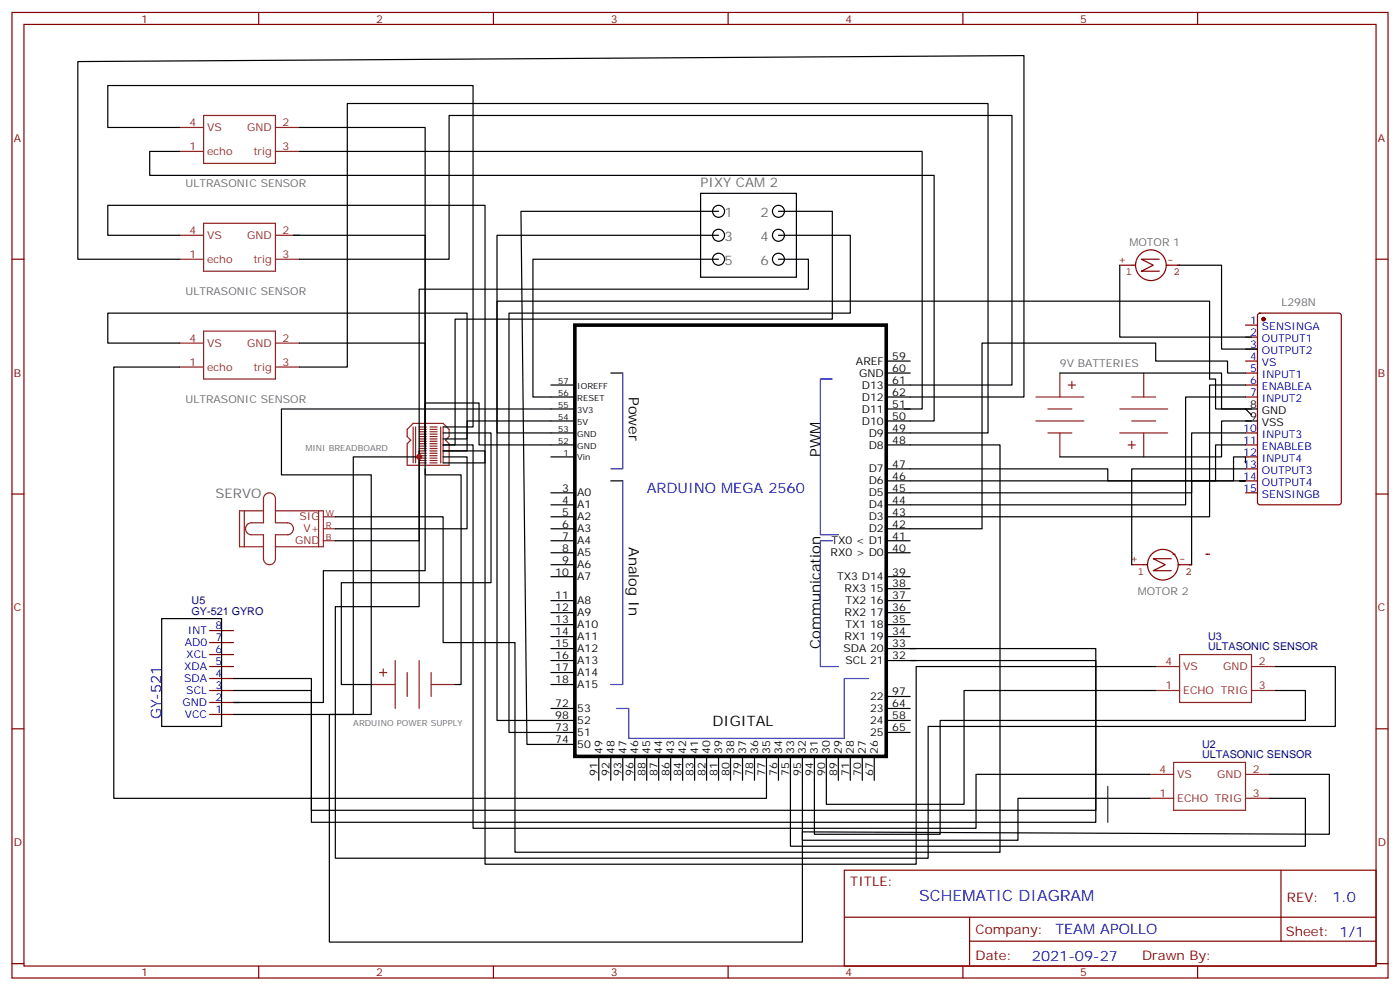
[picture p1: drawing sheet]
<svg xmlns="http://www.w3.org/2000/svg" width="412mm" height="292mm" viewBox="0 0 412 292" stroke-linecap="round" stroke-linejoin="round" font-family="sans-serif">
<g fill="none" stroke="#870000" stroke-width=".35">
<path d="M3.5 3.7h405.4v284.3h-405.4zM7.1 7.2h398.2v277.3h-398.2zM76.2 3.7v3.5M145.3 3.7v3.5M214.5 3.7v3.5M283.6 3.7v3.5M352.8 3.7v3.5M3.5 76.3h3.6M405.3 76.3h3.6M366.9 95.7h3.5M366.9 99.3h3.5M370.7 92.4l.4-.2h23.3l.7 .4v55.4l-.5 .6-23.5 .1-.6-.5-.1-55.3z"/>
<path d="M366.9 102.8h3.5M366.9 106.3h3.5M366.9 109.9h3.5M366.9 113.4h3.5M366.9 116.9h3.5M366.9 127.5h3.5M366.9 131h3.5M366.9 134.5h3.5M366.9 138.1h3.5M3.5 145.5h3.6M366.9 141.6h3.5M366.9 145.1h3.5"/>
<path d="M405.3 145.5h3.6M61.7 199.8h7.1M61.7 196.3h7.1M61.7 192.8h7.1M61.7 189.2h7.1M61.7 185.7h7.1M3.5 214.6h3.6M61.7 210.4h7.1M61.7 206.9h7.1M61.7 203.3h7.1M405.3 214.6h3.6M248.7 256.3h156.6v28.2h-156.6z"/>
<path d="M377.3 256.3v20.9M248.7 270.1h156.5M285.6 277.2h119.6M285.6 270.1v14.1M3.5 283.8h3.6M76.2 284.5v3.5M145.3 284.5v3.5M214.5 284.5v3.5M283.6 284.5v3.5M352.8 284.5v3.5M405.3 283.8h3.6"/>
</g>
<g fill="none" stroke="#000" stroke-width=".35">
<path d="M52.9 37.5h-21.2v-12.3h107.6v100.5h-8.8M88.2 37.5h37v93.5v-61.7h-38.8M52.9 44.6h-8.8v7h231.1v72.4h-14.1M88.2 44.6h183.4v75.8h-5.3M206.4 56.9h28.2v24.7h-28.2zM52.9 69.3h-21.2v-8.8h111.2v75.8h-12.4M52.9 76.3h-30v-58.2l278.7-1.7v100.5h-40.5M88.2 76.3h44.1v-42.3h165.8v79.4h-37M211.7 76.3h-54.7v40.6h12.3M211.7 62.2h-58.2l1.7 157h14.1M211.7 69.3h-65.3v142.9h22.9M229.3 76.3h8.8v8.9h-114.6v74h-24.7"/>
<path d="M229.3 69.3h21.2v22.9h-100.6v123.5h19.4M229.3 62.2h15.9v31.8h-111.1v37h-3.6h8.8v112.9h148.2v-15.9h51.2M329.8 78.1v21.2h38.9M347.5 78.1h12.3v24.7h10.6M52.9 101h-21.2v-8.8h105.9v37.1h-7.1M52.9 108.1h-19.4v127h192.3v-12.4M88.2 101h37v31.8M88.2 108.1h14.1v-77.6h188.7v97h-29.9M162.3 113.4h7M179.9 109.9h3.5M261.1 109.9h7M261.1 106.3h7"/>
<path d="M312.2 109.9h47.6v10.5h8.9M366.9 109.9h-5.3v-3.6h-21.2v-5.3h-51.1v54.7h-28.2M366.9 116.9h-17.7v31.8h-88.1M366.9 113.4h-10.6v38.8h-95.2M123.5 132.8v45.8h-24.7v74.1h174.6v-38.8h119.9v-17.6h-17.6M123.5 134.5h-19.4v75.9h-7.1v67h139.4v-32.4l155.2 .7v-17.7h-17.7M125.2 138.1v30h-30v38.8h-26.4h1.8M130.5 134.5h7.1v21.2h-38.8M130.5 127.5h14.1v44.1h-44.1v30h8.9M162.3 134.5h7M169.3 124h-31.7v8.8h-7.1h12.4v121.7h127v-58.2h70.5M169.3 131h-28.2v-12.3h-15.9v21.1h10.6v61.8h-1.7"/>
<path d="M169.3 120.4h-86.4v19.4h26.5v70.6h-40.6M261.1 131h33.5v120h-142.9v-61.8h-21.2v-37h-31.7M261.1 120.4h7M366.9 138.1h-33.5v28.2M366.9 127.5h-15.9v17.6h-89.9M366.9 136.3v-1.8h-3.5v7.1h-37.1v-3.5h-65.2M366.9 131h-8.8v10.6h-97M366.9 120.4h3.5M366.9 124h3.5M368.7 124h-8.9v10.5h-47.6M368.7 122.2l-1.8-1.8h-8.8v-8.8h-1.8v-22.9h-209.9v38.8h22.9M162.3 145.1h7"/>
<path d="M162.3 148.7h7M162.3 152.2h7M162.3 155.7h7M162.3 159.2h7M179.9 141.6h3.5M261.1 159.2h7M365.1 141.6h1.8h-15.9v24.7M162.3 162.8h7M162.3 169.8h7M162.3 176.9h7M162.3 166.3h7M261.1 162.8h7"/>
<path d="M261.1 169.8h7M261.1 173.4h7M261.1 176.9h7M47.6 182.2h17.7v31.7h-17.7zM162.3 180.4h7M162.3 183.9h7M162.3 187.5h7M162.3 191h7M162.3 194.5h7M162.3 198h7M261.1 180.4h7M261.1 183.9h7"/>
<path d="M261.1 187.5h7M261.1 191h7M261.1 194.5h7M269.9 194.5h-1.8h54.7v47.6h-231.1v-38.8h-22.9M269.9 191h-1.8h54.7v47.6h-231.1v-38.8h-22.9M162.3 208.6h7M162.3 201.6h7M261.1 212.2h7M261.1 205.1h7M261.1 215.7h7M261.1 208.6h7M340.4 203.3h-56.4v33.6h-40.6v-14.2"/>
<path d="M375.7 203.3h8.8v8.9h-107.6v33.5h-37v-23M176.4 222.7v7.1M179.9 222.7v7.1M183.4 222.7v7.1M187 222.7v7.1M190.5 222.7v7.1M194 222.7v7.1M197.6 222.7v7.1M201.1 222.7v7.1M204.6 222.7v7.1M208.1 222.7v7.1M211.7 222.7v7.1"/>
<path d="M215.2 222.7v7.1M218.7 222.7v7.1M222.2 222.7v7.1M229.3 222.7v7.1M232.8 222.7v26.5h151.7v-14.1h-10.6M236.4 222.7v24.7h63.5v-12.3h38.8M246.9 222.7v7.1M250.5 222.7v7.1M254 222.7v7.1M257.5 222.7v7.1"/>
<circle cx="211.7" cy="69.3" r="1.76"/>
<circle cx="211.7" cy="62.2" r="1.76"/>
<circle cx="211.7" cy="76.3" r="1.76"/>
<circle cx="229.3" cy="76.3" r="1.76"/>
<circle cx="229.3" cy="69.3" r="1.76"/>
<circle cx="229.3" cy="62.2" r="1.76"/>
</g>
<path d="M329.8 78.1h4.7M339 73.6a4.5 4.5 0 0 0-4 6.5 4.5 4.5 0 0 0 7.6 .8 4.5 4.5 0 0 0-2.6-7.2l-.8-.1M341.5 76.3h-5.3l3.5 1.8-3.5 1.8h5.3M343.5 78.1h4M333.4 166.3h4.6M342.5 161.8a4.5 4.5 0 0 0-4 6.5 4.5 4.5 0 0 0 7.6 .8 4.5 4.5 0 0 0-2.6-7.2l-.8-.1M345 164.5h-5.3l3.6 1.8-3.6 1.8h5.3M345.6 163.2h.5M347.1 166.3h3.9M355.2 163.2h1.1" fill="none" stroke="#850000" stroke-width=".35"/>
<g fill="none" stroke="#8c2424" stroke-width=".35">
<path d="M52.9 37.5h7.1M60 34h21.1v14.1h-21.1zM81.1 37.5h7.1M52.9 44.6h7.1M81.1 44.6h7.1M52.9 76.3h7.1M52.9 69.3h7.1M60 65.8h21.1v14.1h-21.1zM81.1 76.3h7.1M81.1 69.3h7.1M60 97.5h21.1v14.1h-21.1zM52.9 108.1h7.1"/>
<path d="M52.9 101h7.1M81.1 108.1h7.1M81.1 101h7.1M305.2 116.9h14.1M312.2 109.9v7M314.7 113.4h2.1M315.7 112.3v2.1M333.4 116.9h7M336.9 109.9v7M119.9 126.4l1.8-1.7h8.8l1.8 1.7v2.2l-1.1 1 1.1 1.1v6.3h-12.4v-6.3l1.1-1.1-1.1-1zM121.7 125.7v10.6M122.4 125.7v10.6"/>
<path d="M123.5 136.3h2.1M123.5 135.6h2.1M123.5 134.9h2.1M123.5 134.2h2.1M123.5 133.5h2.1M123.5 132.8h2.1M123.5 132.1h2.1M123.5 131.4h2.1M123.5 130.7h2.1M123.5 130h2.1M123.5 129.3h2.1M123.5 128.6h2.1"/>
<path d="M123.5 127.8h2.1M123.5 127.1h2.1M123.5 126.4h2.1M123.5 125.7h2.1M126.6 136.3h2.2M126.6 135.6h2.2M126.6 134.9h2.2M126.6 134.2h2.2M126.6 133.5h2.2M126.6 132.8h2.2M126.6 132.1h2.2M126.6 131.4h2.2"/>
<path d="M126.6 130.7h2.2M126.6 130h2.2M126.6 129.3h2.2M126.6 128.6h2.2M126.6 127.8h2.2M126.6 127.1h2.2M126.6 126.4h2.2M126.6 125.7h2.2M129.8 125.7v10.6M130.5 125.7v10.6M305.2 124h14.1M308.7 127.5h7"/>
<path d="M308.7 120.4h7M312.2 127.5v7M329.8 127.5h14.2M329.8 120.4h14.2M332.3 131h2.1M333.4 124h7M333.4 130v2.1M336.9 127.5v7M72 150.4v10.6M77.6 150.4h-7v10.6h7M78.1 145.6a1.76 1.76 0 0 1 2-.3 1.76 1.76 0 0 1 1 1.6v7.1h3.6a1.76 1.76 0 0 1 1.7 1.7 1.76 1.76 0 0 1-1.7 1.8h-3.6v7a1.76 1.76 0 0 1-1.7 1.8 1.76 1.76 0 0 1-1.8-1.8v-7h-3.5a1.76 1.76 0 0 1-1.8-1.8 1.76 1.76 0 0 1 1.8-1.7h3.5v-7.1zM81.1 150.4h14.1v10.6h-14.1"/>
<path d="M93.8 150.4v10.6M95.2 159.2h3.6M95.2 155.7h3.6M95.2 152.2h3.6M111.8 198h2.1M112.9 197v2.1M116.4 194.5v14.1M119.9 198v7.1M123.5 194.5v14.1M127 198v7.1M340.4 196.3h7.1M347.5 192.8h21.2v14.1h-21.2z"/>
<path d="M368.7 196.3h7M109.4 201.6h7M127 201.6h7.1M340.4 203.3h7.1M368.7 203.3h7M338.7 228h7M338.7 235.1h7M345.7 224.5h21.2v14.1h-21.2zM366.9 228h7M366.9 235.1h7"/>
</g>
<path d="M183.4 109.9v28.2h-3.5M245.2 111.6h-3.5v45.9h5.2M183.4 141.6v60h-3.5M245.2 159.2h-3.5v37.1h5.2M255.8 199.8h-7.1v17.7h-63.5v-8.9h-3.5" fill="none" stroke="#00f" stroke-width=".35"/>
<path d="M169.3 95.7h91.8v127h-91.8z" fill="none" stroke="#000" stroke-width="1.1"/>
<circle cx="372.2" cy="94" r=".53" fill="#870000" stroke="#870000" stroke-width=".35"/>
<path d="M326.3 231.6v10.5" fill="none" stroke="#008700" stroke-width=".35"/>
<circle cx="123.5" cy="134.5" r=".88" fill="#c00"/>
<text font-size="4.6" fill="#00f" x="270.8" y="265.3">SCHEMATIC DIAGRAM</text>
<g font-size="4.2">
<text x="185.2" y="116.9" transform="rotate(90 185.2 116.9)">Power</text>
<text x="241.7" y="134.5" transform="rotate(-90 241.7 134.5)">PWM</text>
<text x="185.2" y="161" transform="rotate(90 185.2 161)">Analog In</text>
<text x="241.7" y="191" transform="rotate(-90 241.7 191)">Communication</text>
<text x="209.9" y="213.9">DIGITAL</text>
</g>
<g font-size="4.2" fill="#00f">
<text x="190.5" y="145.1">ARDUINO MEGA 2560</text>
<text x="47.5" y="211.9" transform="rotate(-90 47.5 211.9)">GY-521</text>
<text x="392.5" y="265.5">1.0</text>
<text x="310.9" y="275.1">TEAM APOLLO</text>
<text x="304" y="282.9">2021-09-27</text>
</g>
<g font-size="3.9" fill="#666">
<text x="206.4" y="55.2">PIXY CAM 2</text>
<text x="213.4" y="64">1</text>
<text x="224" y="64">2</text>
<text x="213.4" y="71">3</text>
<text x="224" y="71">4</text>
<text x="213.4" y="78.1">5</text>
<text x="224" y="78.1">6</text>
<text x="63.5" y="146.8">SERVO</text>
</g>
<g font-size="3.9" fill="#800">
<text x="250.5" y="260.8">TITLE:</text>
<text x="379.1" y="265.5">REV:</text>
<text x="287.4" y="275">Company:</text>
<text x="378.7" y="275.7">Sheet: 1/1</text>
<text x="287.4" y="282.7">Date:</text>
<text x="336.4" y="282.8">Drawn By:</text>
</g>
<g font-size="3.2" fill="#800">
<text x="41.6" y="6.7">1</text>
<text x="110.8" y="6.7">2</text>
<text x="179.9" y="6.7">3</text>
<text x="249.1" y="6.7">4</text>
<text x="318.2" y="6.7">5</text>
<text x="4.1" y="41.8">A</text>
<text x="405.9" y="41.8">A</text>
<text x="4.1" y="110.9">B</text>
<text x="405.9" y="110.9">B</text>
<text x="4.1" y="180.1">C</text>
<text x="405.9" y="180.1">C</text>
<text x="4.1" y="249.2">D</text>
<text x="405.9" y="249.2">D</text>
<text x="41.6" y="287.5">1</text>
<text x="110.8" y="287.5">2</text>
<text x="179.9" y="287.5">3</text>
<text x="249.1" y="287.5">4</text>
<text x="318.2" y="287.5">5</text>
</g>
<g font-size="3.2" fill="#8d2323">
<text x="55.8" y="37.2">4</text>
<text x="61" y="38.6">VS</text>
<text x="72.8" y="38.6">GND</text>
<text x="83.3" y="37.2">2</text>
<text x="55.8" y="44.2">1</text>
<text x="61" y="45.6">echo</text>
<text x="74.6" y="45.6">trig</text>
<text x="83.3" y="44.2">3</text>
<text x="55.8" y="68.9">4</text>
<text x="61" y="70.3">VS</text>
<text x="72.8" y="70.3">GND</text>
<text x="83.3" y="68.9">2</text>
<text x="55.8" y="76">1</text>
<text x="61" y="77.4">echo</text>
<text x="74.6" y="77.4">trig</text>
<text x="83.3" y="76">3</text>
<text x="55.8" y="100.7">4</text>
<text x="83.3" y="100.7">2</text>
<text x="55.8" y="107.7">1</text>
<text x="61" y="102.1">VS</text>
<text x="72.8" y="102.1">GND</text>
<text x="83.3" y="107.7">3</text>
<text x="61" y="109.1">echo</text>
<text x="74.6" y="109.1">trig</text>
<text x="88.2" y="153.2">SIG</text>
<text x="86.9" y="160.3">GND</text>
<text x="89.4" y="156.8">V+</text>
<text x="343.4" y="195.9">4</text>
<text x="348.5" y="197.3">VS</text>
<text x="360.3" y="197.3">GND</text>
<text x="370.8" y="195.9">2</text>
<text x="343.4" y="203">1</text>
<text x="370.8" y="203">3</text>
<text x="348.5" y="204.4">ECHO TRIG</text>
<text x="341.6" y="227.7">4</text>
<text x="369" y="227.7">2</text>
<text x="346.8" y="229.1">VS</text>
<text x="358.5" y="229.1">GND</text>
<text x="341.6" y="234.7">1</text>
<text x="346.8" y="236.1">ECHO TRIG</text>
<text x="369" y="234.7">3</text>
</g>
<g font-size="3.2" fill="#666">
<text x="54.7" y="55.2">ULTRASONIC SENSOR</text>
<text x="332.7" y="72.4">MOTOR 1</text>
<text x="54.7" y="86.9">ULTRASONIC SENSOR</text>
<text x="377.5" y="90">L298N</text>
<text x="312.2" y="108.1">9V BATTERIES</text>
<text x="54.7" y="118.7">ULTRASONIC SENSOR</text>
<text x="335.1" y="175.1">MOTOR 2</text>
</g>
<g font-size="3.2" fill="#840000">
<text x="329.7" y="77.4">+</text>
<text x="343.8" y="77.4">-</text>
<text x="331.6" y="81.1">1</text>
<text x="345.7" y="81.1">2</text>
<text x="333.2" y="165.6">+</text>
<text x="347.3" y="165.6">-</text>
<text x="335.1" y="169.3">1</text>
<text x="349.2" y="169.3">2</text>
</g>
<g font-size="3.2" fill="#00f">
<text x="368.2" y="95.4">1</text>
<text x="368.2" y="98.9">2</text>
<text x="371.7" y="97.2">SENSINGA</text>
<text x="371.7" y="100.7">OUTPUT1</text>
<text x="368.2" y="102.4">3</text>
<text x="368.2" y="106">4</text>
<text x="371.7" y="104.2">OUTPUT2</text>
<text x="371.7" y="107.7">VS</text>
<text x="368.2" y="109.5">5</text>
<text x="368.2" y="113">6</text>
<text x="371.7" y="111.3">INPUT1</text>
<text x="368.2" y="116.6">7</text>
<text x="371.7" y="114.8">ENABLEA</text>
<text x="371.7" y="118.3">INPUT2</text>
<text x="366.2" y="127.1">10</text>
<text x="366.2" y="130.7">11</text>
<text x="371.7" y="128.9">INPUT3</text>
<text x="366.2" y="134.2">12</text>
<text x="366.2" y="137.7">13</text>
<text x="371.7" y="132.4">ENABLEB</text>
<text x="371.7" y="136">INPUT4</text>
<text x="366.2" y="141.3">14</text>
<text x="371.7" y="139.5">OUTPUT3</text>
<text x="371.7" y="143">OUTPUT4</text>
<text x="366.2" y="144.8">15</text>
<text x="371.7" y="146.5">SENSINGB</text>
<text x="63.5" y="185.3">8</text>
<text x="54.4" y="190.3">AD0</text>
<text x="55.4" y="186.8">INT</text>
<text x="63.5" y="188.9">7</text>
<text x="54.2" y="197.3">XDA</text>
<text x="54.9" y="193.8">XCL</text>
<text x="63.5" y="195.9">5</text>
<text x="63.5" y="192.4">6</text>
<text x="54.3" y="200.9">SDA</text>
<text x="63.5" y="203">3</text>
<text x="63.5" y="199.5">4</text>
<text x="53.7" y="207.9">GND</text>
<text x="54.9" y="204.4">SCL</text>
<text x="63.5" y="206.5">2</text>
<text x="54.4" y="211.5">VCC</text>
<text x="63.5" y="210">1</text>
</g>
<g font-size="3.2">
<text x="252.1" y="107.4">AREF</text>
<text x="262.8" y="106">59</text>
<text x="253.1" y="110.9">GND</text>
<text x="262.8" y="113">61</text>
<text x="262.8" y="109.5">60</text>
<text x="253.9" y="118">D12</text>
<text x="253.9" y="114.4">D13</text>
<text x="262.8" y="116.6">62</text>
<text x="253.9" y="121.5">D11</text>
<text x="253.9" y="125">D10</text>
<text x="262.8" y="120.1">51</text>
<text x="262.8" y="123.6">50</text>
<text x="368.2" y="120.1">8</text>
<text x="368.2" y="123.6">9</text>
<text x="371.7" y="121.8">GND</text>
<text x="371.7" y="125.4">VSS</text>
<text x="255.9" y="128.6">D9</text>
<text x="262.8" y="127.1">49</text>
<text x="262.8" y="130.7">48</text>
<text x="255.9" y="132.1">D8</text>
<text x="262.8" y="137.7">47</text>
<text x="255.9" y="142.7">D6</text>
<text x="255.9" y="139.1">D7</text>
<text x="262.8" y="141.3">46</text>
<text x="165.6" y="148.3">4</text>
<text x="165.6" y="144.8">3</text>
<text x="170" y="149.7">A1</text>
<text x="170" y="146.2">A0</text>
<text x="255.9" y="146.2">D5</text>
<text x="255.9" y="149.7">D4</text>
<text x="262.8" y="144.8">45</text>
<text x="262.8" y="148.3">44</text>
<text x="165.6" y="155.4">6</text>
<text x="165.6" y="151.8">5</text>
<text x="170" y="153.2">A2</text>
<text x="255.9" y="153.2">D3</text>
<text x="262.8" y="151.8">43</text>
<text x="262.8" y="155.4">42</text>
<text x="165.6" y="158.9">7</text>
<text x="170" y="160.3">A4</text>
<text x="170" y="156.8">A3</text>
<text x="244.9" y="160.3">TX0 &lt; D1</text>
<text x="255.9" y="156.8">D2</text>
<text x="262.8" y="158.9">41</text>
<text x="165.6" y="165.9">9</text>
<text x="165.6" y="162.4">8</text>
<text x="170" y="167.4">A6</text>
<text x="170" y="163.8">A5</text>
<text x="244.7" y="163.8">RX0 &gt; D0</text>
<text x="262.8" y="162.4">40</text>
<text x="163.5" y="169.5">10</text>
<text x="170" y="170.9">A7</text>
<text x="246.6" y="170.9">TX3 D14</text>
<text x="262.8" y="169.5">39</text>
<text x="262.8" y="173">38</text>
<text x="163.5" y="176.5">11</text>
<text x="170" y="177.9">A8</text>
<text x="248.8" y="174.4">RX3 15</text>
<text x="249.1" y="177.9">TX2 16</text>
<text x="262.8" y="176.5">37</text>
<text x="163.5" y="183.6">13</text>
<text x="163.5" y="180.1">12</text>
<text x="170" y="185">A10</text>
<text x="170" y="181.5">A9</text>
<text x="248.8" y="181.5">RX2 17</text>
<text x="249.1" y="185">TX1 18</text>
<text x="262.8" y="180.1">36</text>
<text x="262.8" y="183.6">35</text>
<text x="163.5" y="190.6">15</text>
<text x="163.5" y="187.1">14</text>
<text x="170" y="188.5">A11</text>
<text x="248.8" y="188.5">RX1 19</text>
<text x="262.8" y="187.1">34</text>
<text x="262.8" y="190.6">33</text>
<text x="163.5" y="197.7">17</text>
<text x="163.5" y="194.2">16</text>
<text x="170" y="195.6">A13</text>
<text x="170" y="192.1">A12</text>
<text x="248.4" y="192.1">SDA 20</text>
<text x="249.1" y="195.6">SCL 21</text>
<text x="262.8" y="194.2">32</text>
<text x="163.5" y="201.2">18</text>
<text x="170" y="202.6">A15</text>
<text x="170" y="199.1">A14</text>
<text x="163.5" y="208.3">72</text>
<text x="170" y="209.7">53</text>
<text x="256.3" y="206.2">22</text>
<text x="256.3" y="209.7">23</text>
<text x="262.8" y="204.8">97</text>
<text x="262.8" y="208.3">64</text>
<text x="163.5" y="211.8">98</text>
<text x="163.5" y="215.3">73</text>
<text x="170" y="213.2">52</text>
<text x="256.3" y="213.2">24</text>
<text x="262.8" y="215.3">65</text>
<text x="262.8" y="211.8">58</text>
<text x="163.5" y="218.9">74</text>
<text x="170" y="220.3">50</text>
<text x="170" y="216.7">51</text>
<text x="256.3" y="216.7">25</text>
<text x="177.4" y="222" transform="rotate(-90 177.4 222)">49</text>
<text x="181" y="222" transform="rotate(-90 181 222)">48</text>
<text x="184.5" y="222" transform="rotate(-90 184.5 222)">47</text>
<text x="188" y="222" transform="rotate(-90 188 222)">46</text>
<text x="191.6" y="222" transform="rotate(-90 191.6 222)">45</text>
<text x="195.1" y="222" transform="rotate(-90 195.1 222)">44</text>
<text x="198.6" y="222" transform="rotate(-90 198.6 222)">43</text>
<text x="202.1" y="222" transform="rotate(-90 202.1 222)">42</text>
<text x="205.7" y="222" transform="rotate(-90 205.7 222)">41</text>
<text x="209.2" y="222" transform="rotate(-90 209.2 222)">40</text>
<text x="212.7" y="222" transform="rotate(-90 212.7 222)">39</text>
<text x="216.3" y="222" transform="rotate(-90 216.3 222)">38</text>
<text x="219.8" y="222" transform="rotate(-90 219.8 222)">37</text>
<text x="223.3" y="222" transform="rotate(-90 223.3 222)">36</text>
<text x="226.8" y="222" transform="rotate(-90 226.8 222)">35</text>
<text x="230.4" y="222" transform="rotate(-90 230.4 222)">34</text>
<text x="233.9" y="222" transform="rotate(-90 233.9 222)">33</text>
<text x="237.4" y="222" transform="rotate(-90 237.4 222)">32</text>
<text x="240.9" y="222" transform="rotate(-90 240.9 222)">31</text>
<text x="244.5" y="222" transform="rotate(-90 244.5 222)">30</text>
<text x="248" y="222" transform="rotate(-90 248 222)">29</text>
<text x="251.5" y="222" transform="rotate(-90 251.5 222)">28</text>
<text x="255.1" y="222" transform="rotate(-90 255.1 222)">27</text>
<text x="258.6" y="222" transform="rotate(-90 258.6 222)">26</text>
<text x="176" y="228.5" transform="rotate(-90 176 228.5)">91</text>
<text x="179.6" y="228.5" transform="rotate(-90 179.6 228.5)">92</text>
<text x="183.1" y="228.5" transform="rotate(-90 183.1 228.5)">93</text>
<text x="186.6" y="228.5" transform="rotate(-90 186.6 228.5)">96</text>
<text x="190.1" y="228.5" transform="rotate(-90 190.1 228.5)">88</text>
<text x="193.7" y="228.5" transform="rotate(-90 193.7 228.5)">87</text>
<text x="197.2" y="228.5" transform="rotate(-90 197.2 228.5)">86</text>
<text x="200.7" y="228.5" transform="rotate(-90 200.7 228.5)">84</text>
<text x="204.3" y="228.5" transform="rotate(-90 204.3 228.5)">83</text>
<text x="207.8" y="228.5" transform="rotate(-90 207.8 228.5)">82</text>
<text x="211.3" y="228.5" transform="rotate(-90 211.3 228.5)">81</text>
<text x="214.8" y="228.5" transform="rotate(-90 214.8 228.5)">80</text>
<text x="218.4" y="228.5" transform="rotate(-90 218.4 228.5)">79</text>
<text x="221.9" y="228.5" transform="rotate(-90 221.9 228.5)">78</text>
<text x="225.4" y="228.5" transform="rotate(-90 225.4 228.5)">77</text>
<text x="229" y="228.5" transform="rotate(-90 229 228.5)">76</text>
<text x="232.5" y="228.5" transform="rotate(-90 232.5 228.5)">75</text>
<text x="236" y="228.5" transform="rotate(-90 236 228.5)">95</text>
<text x="239.5" y="228.5" transform="rotate(-90 239.5 228.5)">94</text>
<text x="243.1" y="228.5" transform="rotate(-90 243.1 228.5)">90</text>
<text x="246.6" y="228.5" transform="rotate(-90 246.6 228.5)">89</text>
<text x="250.1" y="228.5" transform="rotate(-90 250.1 228.5)">71</text>
<text x="253.6" y="228.5" transform="rotate(-90 253.6 228.5)">70</text>
<text x="257.2" y="228.5" transform="rotate(-90 257.2 228.5)">67</text>
</g>
<g font-size="3.2" fill="#000080">
<text x="56.4" y="177.9">U5</text>
<text x="56.4" y="181.1">GY-521 GYRO</text>
<text x="355.9" y="191.5">ULTASONIC SENSOR</text>
<text x="355.9" y="188.5">U3</text>
<text x="354.1" y="220.2">U2</text>
<text x="354.1" y="223.2">ULTASONIC SENSOR</text>
</g>
<g font-size="2.5">
<text x="164.4" y="113">57</text>
<text x="164.4" y="116.6">56</text>
<text x="170" y="114.4">IOREFF</text>
<text x="170" y="118">RESET</text>
<text x="164.4" y="120.1">55</text>
<text x="164.4" y="123.6">54</text>
<text x="170" y="121.5">3V3</text>
<text x="170" y="125">5V</text>
<text x="164.4" y="127.1">53</text>
<text x="164.4" y="130.7">52</text>
<text x="170" y="128.6">GND</text>
<text x="166" y="134.2">1</text>
<text x="170" y="135.6">Vin</text>
<text x="170" y="132.1">GND</text>
</g>
<g font-size="2.5" fill="#666">
<text x="90" y="132.8">MINI BREADBOARD</text>
<text x="104.1" y="213.9">ARDUINO POWER SUPPLY</text>
</g>
<g font-size="2.5" fill="#8d2323">
<text x="96" y="155.4">R</text>
<text x="96" y="151.9">W</text>
<text x="96" y="158.9">B</text>
</g>
</svg>
